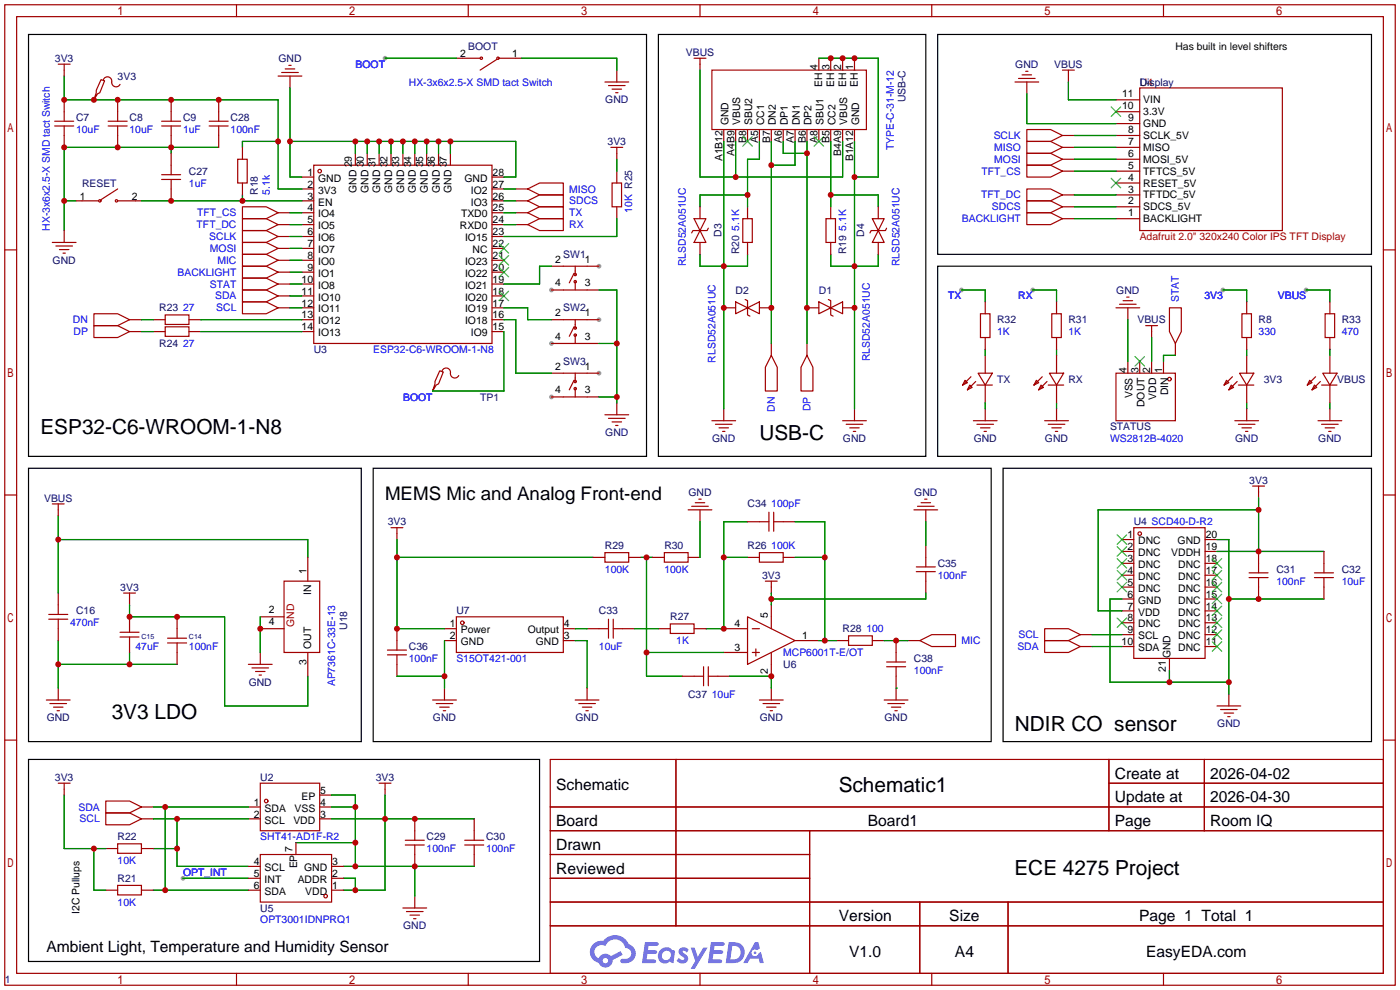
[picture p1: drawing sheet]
<svg xmlns="http://www.w3.org/2000/svg" width="299mm" height="212mm" viewBox="0 0 299 212" stroke-linecap="round" stroke-linejoin="round" font-family="sans-serif">
<g fill="#999">
<circle cx="117.9" cy="62" r=".51"/>
<circle cx="128" cy="56.9" r=".51"/>
<circle cx="117.9" cy="73.4" r=".51"/>
<circle cx="128" cy="68.3" r=".51"/>
<circle cx="117.9" cy="84.8" r=".51"/>
<circle cx="128" cy="79.8" r=".51"/>
<circle cx="82.3" cy="12.4" r=".51"/>
<circle cx="39.1" cy="187.7" r=".51"/>
<circle cx="205.5" cy="62" r=".51"/>
<circle cx="261.4" cy="62" r=".51"/>
<circle cx="220.7" cy="62" r=".51"/>
<circle cx="279.1" cy="62" r=".51"/>
</g>
<g fill="none" stroke="#a10000" stroke-width=".25">
<path d="M1 1h297.2v209.6h-297.2zM3.6 3.6h292.1v204.4h-292.1zM12.4 13.7h2.6M13.7 13.7v2.6M21.6 17l.8 .3-1.1 2.5-.5 .3-.7 1.2 .5-1.5v-.5zM22.1 17a.93 .93 0 0 1 1.1-.5 .93 .93 0 0 1 .7 1 .94 .94 0 0 0 .7 1 .94 .94 0 0 0 1.1-.5M50.5 1v2.6M59.4 16.3h5.1M60.2 15.5h3.6M61 14.7h2M61.7 14h.5M62 16.3v2.5"/>
<path d="M97.5 12.4h5.1M100.1 1v2.6M106.2 12.7l-3.6 2.3M106.7 12.4h4.8M129.3 17.5h5.1M130 18.3h3.6M130.8 19.1h2M131.6 19.8h.5M131.8 15v2.5M148.3 12.4h2.6M149.6 1v2.6M149.6 12.4v2.6"/>
<path d="M152.1 15h33.1v12.7h-33.1zM175 12.4v2.6M177.5 12.4v2.6M180.1 12.4v2.6M182.6 12.4v2.6M199.1 1v2.6M216.9 17.5h5.1M217.7 16.8h3.5M218.4 16h2.1M219.2 15.2h.5M219.5 17.5v2.6M227.1 15h2.5"/>
<path d="M228.3 15v2.5M243.6 18.8h30.5v30.5h-30.5zM248.7 1v2.6M11.7 25.9h4M11.7 26.9h4M13.7 21.3v4.6M13.7 26.9v4.6M20.1 21.1v.2M23.1 25.9h4.1M23.1 26.9h4.1M25.1 21.3v4.6M25.1 26.9v4.6"/>
<path d="M34.5 25.9h4.1M34.5 26.9h4.1M34.5 37.3h4.1M34.5 38.4h4.1M36.6 21.3v4.6M36.6 26.9v4.6M36.6 32.8v4.5M36.6 38.4v4.5M44.7 25.9h4.1M44.7 26.9h4.1M46.7 21.3v4.6M46.7 26.9v4.6"/>
<path d="M50.8 34h2v5.1h-2zM51.8 31.5v2.5M51.8 39.1v2.6M64.5 37.8h2.6M67.1 35.3h38.1v38.1h-38.1zM75.9 32.8v2.5M78.5 32.8v2.5M81 32.8v2.5M83.6 32.8v2.5M86.1 32.8v2.5M88.6 32.8v2.5M91.2 32.8v2.5"/>
<path d="M93.7 32.8v2.5M96.3 32.8v2.5M105.2 37.8h2.5M130.6 31.5h2.5M130.8 39.1h2v5.1h-2zM131.8 31.5v2.5M131.8 36.6v2.5M154.7 27.7v2.5M157.2 27.7v2.5M159.8 27.7v2.5M162.3 27.7v2.5M164.8 27.7v2.5"/>
<path d="M167.4 27.7v2.5M169.9 27.7v2.5M172.5 27.7v2.5M175 27.7v2.5M177.5 27.7v2.5M180.1 27.7v2.5M182.6 27.7v2.5M219.5 27.7h5l2.6 1.3-2.6 1.2h-5zM219.5 30.2h5l2.6 1.3-2.6 1.3h-5zM219.5 32.8h5l2.6 1.2-2.6 1.3h-5zM219.5 35.3h5l2.6 1.3-2.6 1.2h-5zM227.1 31.5h2.5"/>
<path d="M227.1 29h2.5M227.1 34h2.5M227.1 36.6h2.5M238.5 31.5h5.1M238.5 21.3h5.1M238.5 23.9h5.1M238.5 26.4h5.1M238.5 29h5.1M238.5 34h5.1M238.5 36.6h5.1M238.5 39.1h5.1M1 53.4h2.6"/>
<path d="M11.2 51.8h5.1M11.9 52.6h3.6M12.7 53.3h2M13.5 54.1h.5M13.7 49.3v2.5M16.3 42.9h4.8M25.1 42.9h5.1M25.1 40.4l-3.5 2.3M51.8 54.4h5.1l2.5 1.2-2.5 1.3h-5.1zM51.8 49.3h5.1l2.5 1.2-2.5 1.3h-5.1zM51.8 51.8h5.1l2.5 1.3-2.5 1.3h-5.1zM51.8 44.2h5.1l2.5 1.3-2.5 1.2h-5.1z"/>
<path d="M51.8 46.7h5.1l2.5 1.3-2.5 1.3h-5.1zM51.8 56.9h5.1l2.5 1.3-2.5 1.2h-5.1zM51.8 59.4h5.1l2.5 1.3-2.5 1.3h-5.1zM59.4 45.5h2.6M59.4 48h2.6M59.4 50.5h2.6M59.4 53.1h2.6M59.4 55.6h2.6M59.4 58.2h2.6M64.5 40.4h2.6M64.5 42.9h2.6M64.5 45.5h2.6"/>
<path d="M64.5 48h2.6M64.5 50.5h2.6M64.5 53.1h2.6M64.5 55.6h2.6M64.5 58.2h2.6M105.2 40.4h2.5M105.2 42.9h2.5M105.2 45.5h2.5M105.2 48h2.5M105.2 50.5h2.5M105.2 53.1h2.5M105.2 55.6h2.5"/>
<path d="M105.2 58.2h2.5M110.2 40.4h2.6M110.2 42.9h2.6M110.2 45.5h2.6M110.2 48h2.6M112.8 45.5l2.5-1.3h5.1v2.5h-5.1zM112.8 48l2.5-1.3h5.1v2.6h-5.1zM112.8 40.4l2.5-1.3h5.1v2.6h-5.1zM112.8 42.9l2.5-1.2h5.1v2.5h-5.1zM117.9 56.9h10.1M122.7 58.4l-1 2.1M122.9 56.9v1.8"/>
<path d="M131.8 44.2v2.5M148.3 46.7h2.6l-1.3 2.6zM149.6 49.3l1.3 2.5h-2.6zM149.6 44.2v2.5M149.6 51.8v2.6M151.4 48.8l-.3 .5h-3l-.3 .5M158.7 46.7h2.1v5.1h-2.1zM159.8 44.2v2.5M159.8 51.8v2.6M176.5 46.7h2.1v5.1h-2.1zM177.5 44.2v2.5M177.5 51.8v2.6"/>
<path d="M186.4 46.7h2.6l-1.3 2.6zM187.7 49.3l1.3 2.5h-2.6zM187.7 44.2v2.5M187.7 51.8v2.6M189.5 48.8l-.3 .5h-3l-.3 .5M219.5 40.4h5l2.6 1.3-2.6 1.2h-5zM219.5 42.9h5l2.6 1.3-2.6 1.3h-5zM219.5 45.5h5l2.6 1.2-2.6 1.3h-5zM227.1 41.7h2.5M227.1 44.2h2.5M227.1 46.7h2.5M238.5 41.7h5.1"/>
<path d="M238.5 44.2h5.1M238.5 46.7h5.1M295.7 53.4h2.5M20.1 67.1h5l2.6 1.2-2.6 1.3h-5zM20.1 69.6h5l2.6 1.3-2.6 1.2h-5zM27.7 68.3h2.5M27.7 70.9h2.5M32.8 68.3h2.5M32.8 70.9h2.5M35.3 67.3h5.1v2h-5.1zM35.3 69.8h5.1v2.1h-5.1zM40.4 68.3h2.5"/>
<path d="M40.4 70.9h2.5M51.8 64.5h5.1l2.5 1.3-2.5 1.3h-5.1zM51.8 62h5.1l2.5 1.2-2.5 1.3h-5.1zM59.4 60.7h2.6M59.4 63.2h2.6M59.4 65.8h2.6M64.5 60.7h2.6M64.5 63.2h2.6M64.5 65.8h2.6M64.5 68.3h2.6M64.5 70.9h2.6M94 79.2l.7 .3-1 2.5-.5 .3-.7 1.3 .5-1.6v-.5z"/>
<path d="M94.5 79.2a.93 .93 0 0 1 1.1-.5 .93 .93 0 0 1 .7 1.1 .94 .94 0 0 0 .6 1 .94 .94 0 0 0 1.1-.5M105.2 60.7h2.5M105.2 63.2h2.5M105.2 65.8h2.5M105.2 68.3h2.5M105.2 70.9h2.5M117.9 68.3h10.1M117.9 62h10.1M117.9 73.4h10.1M117.9 79.8h10.1M122.7 69.8l-1 2.1M122.9 60.2v1.8"/>
<path d="M122.9 68.3v1.8M122.9 71.6v1.8M122.9 79.8v1.7M154.7 65.8h2.5M157.2 64.5l2.6 1.3-2.6 1.3zM159.3 64l.5 .3v3l.5 .3M159.8 65.8l2.5-1.3v2.6zM162.3 65.8h2.5M164.8 75.9l1.3 2.6v5.1h-2.5v-5.1zM164.8 73.4v2.5M172.5 75.9l1.2 2.6v5.1h-2.5v-5.1zM172.5 65.8h2.5"/>
<path d="M172.5 73.4v2.5M175 64.5l2.5 1.3-2.5 1.3zM177 64l.5 .3v3l.6 .3M177.5 65.8l2.6-1.3v2.6zM180.1 65.8h2.5M209 79.8h3.1l-1.5 2.5zM209.5 67.1h2.1v5h-2.1zM210.6 64.5v2.6M210.6 72.1v2.6M210.6 75.9v3.9M224.3 79.8h3l-1.5 2.5zM224.8 67.1h2v5h-2z"/>
<path d="M225.8 64.5v2.6M225.8 72.1v2.6M225.8 75.9v3.9M238.5 79.8h12.7v10.1h-12.7zM238.5 65.8h5.1M239.3 65h3.5M240 64.3h2.1M240.8 63.5h.5M241 65.8v2.5M241 77.2v2.6M243.6 77.2v2.6M244.9 69.6h2.5"/>
<path d="M246.1 69.6v2.5M246.1 77.2v2.6M248.7 77.2v2.6M249.9 65.8h2.6v5.1l-1.3 2.5-1.3-2.5zM251.2 73.4v2.5M264.9 79.8h3.1l-1.6 2.5zM265.4 67.1h2.1v5h-2.1zM266.4 64.5v2.6M266.4 72.1v2.6M266.4 75.9v3.9M282.7 79.8h3.1l-1.6 2.5zM283.2 67.1h2v5h-2z"/>
<path d="M284.2 64.5v2.6M284.2 72.1v2.6M284.2 75.9v3.9M92.5 83.3v.3M117.9 84.8h10.1M122.7 81.3l-1 2M122.9 83.1v1.7M129.3 88.6h5.1M130 89.4h3.6M130.8 90.2h2M131.6 90.9h.5M131.8 86.1v2.5"/>
<path d="M152.1 89.9h5.1M152.9 90.7h3.6M153.7 91.4h2M154.4 92.2h.5M154.7 87.4v2.5M180.1 89.9h5.1M180.8 90.7h3.6M181.6 91.4h2M182.4 92.2h.5M182.6 87.4v2.5M206.2 81.3l.6 .5-1.1 .5zM207.3 82.3l.5 .5-1 .5z"/>
<path d="M207.5 80.5l-1.8 1.8M208 89.9h5.1M208.5 81.5l-1.7 1.8M208.8 90.7h3.5M208.8 82.3h3.3M209.5 91.4h2.1M210.3 92.2h.5M210.6 82.3v3.8M210.6 87.4v2.5M221.5 81.3l.5 .5-1 .5zM222.5 82.3l.5 .5-1 .5zM222.8 80.5l-1.8 1.8"/>
<path d="M223.3 89.9h5M223.8 81.5l-1.8 1.8M224 90.7h3.6M224 82.3h3.3M224.8 91.4h2M225.6 92.2h.5M225.8 82.3v3.8M225.8 87.4v2.5M262.1 81.3l.5 .5-1 .5zM263.1 82.3l.6 .5-1.1 .5zM263.4 80.5l-1.8 1.8M263.9 89.9h5.1"/>
<path d="M264.4 81.5l-1.8 1.8M264.7 90.7h3.5M264.7 82.3h3.3M265.4 91.4h2.1M266.2 92.2h.5M266.4 82.3v3.8M266.4 87.4v2.5M279.9 81.3l.5 .5-1 .5zM280.9 82.3l.5 .5-1 .5zM281.2 80.5l-1.8 1.8M281.7 89.9h5.1M282.2 81.5l-1.8 1.8"/>
<path d="M282.4 90.7h3.6M282.4 82.3h3.4M283.2 91.4h2M284 92.2h.5M284.2 82.3v3.8M284.2 87.4v2.5M1 105.8h2.6M11.2 107.7h2.5M12.4 107.7v2.5M65.8 119.1v5.1M83.6 112.8h2.5M84.8 112.8v2.5"/>
<path d="M126.7 119.1h2.6M129.3 118.1h5.1v2h-5.1zM134.4 119.1h2.5M139.4 119.1h2.6M142 118.1h5.1v2h-5.1zM147.1 119.1h2.5M147.1 109h5M147.8 108.2h3.6M148.6 107.4h2M149.4 106.7h.5M149.6 109v2.5M159.8 119.1h2.5"/>
<path d="M159.8 111.5h4.5M162.3 118.1h5.1v2h-5.1zM164.3 109.5v4M165.4 111.5h4.5M165.4 109.5v4M167.4 119.1h2.5M195.3 109h5.1M196.1 108.2h3.5M196.8 107.4h2.1M197.6 106.7h.5M197.9 109v2.5M197.9 116.6v4.6"/>
<path d="M239.8 115.3h2.5M239.8 117.9h2.5M242.3 112.8h15.3v27.9h-15.3zM257.6 115.3h2.5M257.6 117.9h2.5M267.7 103.9h2.6M269 103.9v2.5M269 117.9v4.5M283 117.9v4.5M295.7 105.8h2.5M10.4 132.3h4.1M10.4 131.3h4.1"/>
<path d="M12.4 126.7v4.6M12.4 132.3v4.6M25.7 136.1h4M25.7 135.1h4M26.4 126.7h2.6M27.7 126.7v2.6M27.7 131.8v3.3M27.7 136.1v3.3M35.8 137.4h4.1M35.8 136.4h4.1M37.8 131.8v4.6M37.8 137.4v4.6"/>
<path d="M55.6 134.4h5.1M55.6 131.8h5.1M55.6 139.4v2.6M60.7 124.2h7.6v15.2h-7.6zM65.8 139.4v5.1M82.8 138.9h4.1M82.8 140h4.1M84.8 134.4v4.5M84.8 140v4.5M95 134.4h2.5M95 136.9h2.5M97.5 131.8h22.9v7.6h-22.9z"/>
<path d="M120.4 134.4h2.5M120.4 136.9h2.5M125.5 134.4h4.5M130 132.3v4.1M131.1 134.4h4.5M131.1 132.3v4.1M140.7 134.4h2.6M143.3 133.4h5v2h-5zM148.3 134.4h2.6M154.7 134.4h5.1M154.7 139.4h5.1M159.8 131.8l10.1 5.1-10.1 5.1z"/>
<path d="M160.8 134.4h1.5M160.8 139.4h1.5M161.5 138.7v1.5M163.6 124.2h2.5M164.8 124.2v2.5M164.8 129.3v5.1M164.8 139.4v5.1M169.9 136.9h5.1M178.8 136.9h2.6M181.4 135.9h5v2h-5zM186.4 136.9h2.6M191.5 136.9v4.6"/>
<path d="M194.1 136.9h2.5M195.8 121.2h4.1M195.8 122.2h4.1M196.6 136.9l2.5-1.3h5.1v2.6h-5.1zM197.9 122.2v4.5M223.3 134.4h5l2.6 1.2-2.6 1.3h-5zM223.3 136.9h5l2.6 1.3-2.6 1.2h-5zM230.9 135.6h2.5M230.9 138.2h2.5M239.8 120.4h2.5M239.8 122.9h2.5M239.8 125.5h2.5"/>
<path d="M239.8 128h2.5M239.8 130.6h2.5M239.8 133.1h2.5M239.8 135.6h2.5M239.8 138.2h2.5M257.6 120.4h2.5M257.6 122.9h2.5M257.6 125.5h2.5M257.6 128h2.5M257.6 130.6h2.5M257.6 133.1h2.5M257.6 135.6h2.5"/>
<path d="M257.6 138.2h2.5M267 122.4h4M267 123.4h4M269 123.4v4.6M280.9 122.4h4.1M280.9 123.4h4.1M283 123.4v4.6M1 158.2h2.6M9.9 149.6h5.1M10.7 150.4h3.5M11.4 151.1h2.1M12.2 151.9h.5"/>
<path d="M12.4 147.1v2.5M53.1 142h5.1M53.8 142.7h3.6M54.6 143.5h2M55.4 144.3h.5M92.5 149.6h5M93.2 150.4h3.6M94 151.1h2M94.7 151.9h.5M95 147.1v2.5M122.9 149.6h5.1M123.7 150.4h3.6"/>
<path d="M124.5 151.1h2M125.2 151.9h.5M125.5 147.1v2.5M145.8 144.5h4.6M150.4 142.5v4.1M151.4 144.5h4.6M151.4 142.5v4.1M162.3 149.6h5.1M163.1 150.4h3.5M163.8 151.1h2.1M164.6 151.9h.5M164.8 147.1v2.5"/>
<path d="M189 149.6h5.1M189.5 141.5h4M189.5 142.5h4M189.7 150.4h3.6M190.5 151.1h2M191.3 151.9h.5M191.5 142.5v7.1M249.9 140.7v2.6M260.1 150.9h5.1M260.9 151.6h3.5M261.6 152.4h2.1M262.4 153.2h.5"/>
<path d="M262.6 148.3v2.6M295.7 158.2h2.5M12.4 167.4h2.6M13.7 167.4v2.5M22.6 173.7h5.1l2.5 1.3-2.5 1.3h-5.1zM22.6 171.2h5.1l2.5 1.3-2.5 1.2h-5.1zM30.2 172.5h2.6M30.2 175h2.6M53.1 172.5h2.5M53.1 175h2.5M55.6 167.4h12.7v10.1h-12.7zM68.3 169.9h2.6"/>
<path d="M68.3 172.5h2.6M68.3 175h2.6M81 167.4h2.6M82.3 167.4v2.5M86.6 179.6h4.1M88.6 175v4.6M99.3 179.6h4.1M101.3 175v4.6M117.6 172.5h178.1M117.6 162.3h178.1v45.7h-178.1zM117.6 177.5h178.1M144.5 162.3v35.6"/>
<path d="M173 177.5v30.5M237 167.4h58.7M237 162.3v15.2M257.4 162.3v15.2M22.6 190.2h2.5M22.6 181.4h2.5M25.1 189.2h5.1v2.1h-5.1zM25.1 180.3h5.1v2.1h-5.1zM30.2 190.2h2.6M30.2 181.4h2.6M53.1 190.2h2.5M53.1 187.7h2.5"/>
<path d="M53.1 185.2h2.5M55.6 182.6h15.3v10.2h-15.3zM63.2 180.1v2.5M70.9 190.2h2.5M70.9 187.7h2.5M70.9 185.2h2.5M86.1 194.1h5.1M86.6 180.6h4.1M86.9 194.8h3.5M87.6 195.6h2.1M88.4 196.3h.5M88.6 180.6v4.6"/>
<path d="M88.6 191.5v2.6M99.3 180.6h4.1M101.3 180.6v4.6M117.6 187.7h55.4M117.6 182.6h55.4M117.6 192.8h178.1M117.6 197.9h178.1M196.6 192.8v15.2M215.4 192.8v15.2M50.5 208v2.6M100.1 208v2.6M149.6 208v2.6"/>
<path d="M199.1 208v2.6M248.7 208v2.6"/>
<circle cx="102.9" cy="12.4" r=".25"/>
<circle cx="106.4" cy="12.4" r=".25"/>
<circle cx="68.3" cy="36.6" r=".38"/>
<circle cx="21.3" cy="42.9" r=".25"/>
<circle cx="24.9" cy="42.9" r=".25"/>
<circle cx="122.9" cy="58.7" r=".25"/>
<circle cx="122.9" cy="60.2" r=".25"/>
<circle cx="122.9" cy="71.6" r=".25"/>
<circle cx="122.9" cy="70.1" r=".25"/>
<circle cx="122.9" cy="83.1" r=".25"/>
<circle cx="122.9" cy="81.5" r=".25"/>
<circle cx="249.9" cy="81" r=".38"/>
<circle cx="243.6" cy="114" r=".38"/>
<circle cx="98.8" cy="133.1" r=".38"/>
<circle cx="56.9" cy="171.2" r=".38"/>
<circle cx="69.6" cy="191.5" r=".38"/>
</g>
<g fill="none" stroke="#3c3" stroke-width=".25">
<path d="M158.7 29.2l2.1 2M160.8 29.2l-2.1 2M174 29.2l2 2M176 29.2l-2 2M237.5 22.9l2 2M237.5 38.1l2 2M239.5 22.9l-2 2M239.5 38.1l-2 2M106.7 57.2l2 2M106.7 54.6l2 2M106.7 52.1l2 2M108.7 57.2l-2 2"/>
<path d="M108.7 54.6l-2 2M108.7 52.1l-2 2M106.7 62.2l2 2.1M108.7 62.2l-2 2.1M242.6 76.2l2 2M244.6 76.2l-2 2M238.8 114.3l2 2M238.8 116.8l2 2.1M238.8 119.4l2 2M240.8 114.3l-2 2M240.8 116.8l-2 2.1M240.8 119.4l-2 2"/>
<path d="M259.1 119.4l2 2M261.1 119.4l-2 2M238.8 121.9l2 2.1M238.8 124.5l2 2M238.8 132.1l2 2M240.8 121.9l-2 2.1M240.8 124.5l-2 2M240.8 132.1l-2 2M259.1 137.2l2 2M259.1 134.6l2 2.1M259.1 132.1l2 2M259.1 129.5l2 2.1"/>
<path d="M259.1 127l2 2M259.1 124.5l2 2M259.1 121.9l2 2.1M261.1 137.2l-2 2M261.1 134.6l-2 2.1M261.1 132.1l-2 2M261.1 129.5l-2 2.1M261.1 127l-2 2M261.1 124.5l-2 2M261.1 121.9l-2 2.1"/>
</g>
<path d="M6.1 7.4h132.1v90.1h-132.1zM140.7 7.4h57.2v90.1h-57.2zM200.4 7.4h92.7v47h-92.7zM200.4 56.9h92.7v40.6h-92.7zM6.1 100.1h71.1v58.4h-71.1zM79.8 100.1h132v58.4h-132zM214.4 100.1h78.7v58.4h-78.7zM6.1 162.3h109.2v43.2h-109.2z" fill="none" stroke="#000" stroke-width=".25"/>
<g fill="none" stroke="#008700" stroke-width=".25">
<path d="M13.7 16.3v5h45.7v19.1h5.1M62 18.8v19h2.5M82.3 12.4h15.2M111.5 12.4h20.3v2.6M149.6 15v22.8h30.5v-7.6M175 12.4h12.7v25.4h-5.1M228.3 17.5v3.8h10.2M36.6 31.5v1.3M46.7 31.5h-33v17.8M59.4 30.2h-7.6v1.3M62 30.2h48.2v7.6h-2.5M75.9 30.2v2.6"/>
<path d="M78.5 30.2v2.6M81 30.2v2.6M83.6 30.2v2.6M86.1 30.2v2.6M88.6 30.2v2.6M91.2 30.2v2.6M93.7 30.2v2.6M96.3 30.2v2.6M131.8 34v2.6M154.7 30.2v57.2M157.2 30.2v7.6M162.3 30.2v3.8h-2.5v10.2"/>
<path d="M164.8 30.2v43.2M167.4 30.2v2.6h5.1M169.9 30.2v5.1h-5.1M172.5 30.2v43.2M177.5 30.2v14M182.6 30.2v57.2M219.5 20.1v6.3h19M229.6 31.5h8.9M229.6 34h8.9M229.6 29h8.9M229.6 36.6h8.9M13.7 42.9h2.6"/>
<path d="M30.2 42.9h34.3M51.8 41.7v1.2M62 45.5h2.5M62 48h2.5M62 50.5h2.5M62 55.6h2.5M62 53.1h2.5M62 58.2h2.5M107.7 40.4h2.5M107.7 42.9h2.5M107.7 45.5h2.5M107.7 48h2.5"/>
<path d="M117.9 56.9h-2.6v3.8h-7.6M131.8 46.7v3.8h-24.1M149.6 54.4v2.5h10.2v-2.5M159.8 41.7h-10.2v2.5M177.5 54.4v2.5h10.2v-2.5M177.5 41.7h10.2v2.5M229.6 41.7h8.9M229.6 44.2h8.9M229.6 46.7h8.9M30.2 68.3h2.6M30.2 70.9h2.6M42.9 68.3h21.6"/>
<path d="M42.9 70.9h21.6M62 65.8h2.5M62 63.2h2.5M62 60.7h2.5M107.7 68.3h2.5v11.5h7.7M107.7 65.8h5.1v2.5h5.1M107.7 70.9v12.7h-15.2M128 62h3.8v24.1M128 73.4h3.8M205.5 62h5.1v2.5M210.6 74.7v1.2M220.7 62h5.1v2.5"/>
<path d="M225.8 74.7v1.2M241 68.3v8.9M246.1 72.1v5.1M251.2 75.9h-2.5v1.3M261.4 62h5v2.5M266.4 74.7v1.2M279.1 62h5.1v2.5M284.2 74.7v1.2M128 84.8h3.8M210.6 86.1v1.3M225.8 86.1v1.3M266.4 86.1v1.3"/>
<path d="M284.2 86.1v1.3M12.4 115.3h53.4v3.8M12.4 110.2v16.5M84.8 115.3v19.1h10.2M84.8 119.1h41.9M136.9 119.1h2.5M138.2 119.1v25.4h7.6M149.6 111.5v7.6M154.7 119.1h5.1M159.8 111.5h-5.1v22.9h-3.8M169.9 119.1h6.4M169.9 111.5h6.4v25.4"/>
<path d="M197.9 111.5v5.1M260.1 115.3h2.5v33M260.1 117.9h22.9M269 106.4v11.5M269 109h-34.3v21.6h5.1M12.4 136.9v10.2M27.7 129.3v2.5h20.3v19.1h17.8v-6.4M27.7 139.4v2.6M55.6 131.8v7.6M95 136.9v10.2M122.9 134.4h2.6M122.9 136.9h2.6v10.2"/>
<path d="M135.6 134.4h5.1M138.2 139.4h16.5M164.8 126.7v2.6M175 136.9h3.8M189 136.9h5.1M197.9 126.7v1.3h-33.1M233.4 135.6h6.4M233.4 138.2h6.4M239.8 128h-2.6v17.8h25.4M262.6 128h20.4M12.4 142h25.4M84.8 144.5h10.2"/>
<path d="M156 144.5h8.8v2.6M191.5 147.1h.1M249.9 143.3v2.5M13.7 169.9v11.5h8.9M32.8 175h20.3M32.8 172.5h20.3M35.3 172.5v17.7M37.8 175v10.2h15.3M70.9 169.9h5v15.3M70.9 175h30.4M70.9 172.5h5M82.3 169.9v20.3h-8.9"/>
<path d="M20.1 181.4v8.8h2.5M32.8 181.4h5M32.8 190.2h20.3M39.1 187.7h14M63.2 180.1h12.7M73.4 187.7h2.5v2.5M73.4 185.2h27.9M88.6 185.2v6.3"/>
</g>
<g fill="#5487ff">
<path d="M145.3 202.7a1.3 1.3 0 0 1 1.9 .3l-.4 .6a.54 .54 0 0 0-.9-.2l.1 .2a1.34 1.34 0 0 1 .9 1.8 1.47 1.47 0 0 1-2.3-.1l.5-.6 .8 .5a.31 .31 0 0 0 .4-.3 .31 .31 0 0 0-.3-.4 1.12 1.12 0 0 1-.7-1.8z"/>
<path d="M147.6 202.5h.9l.6 2 1.2-2h.9l-2.7 4.6h-.9l1-1.7z"/>
<path d="M137.8 201.4h1.7a1.31 1.31 0 0 1 1.2 .2 .4 .4 0 0 1-.3 .5l-1.8 .1-.1 .9h1.6a.4 .4 0 0 1 .4 .4 .4 .4 0 0 1-.5 .4h-1.6l-.2 1.2h1.4a.46 .46 0 0 1 .5 0 .46 .46 0 0 1 .1 .5l-.4 .2h-2.6z"/>
<path d="M151.9 201.4h1.7a1.32 1.32 0 0 1 1.2 .2 .39 .39 0 0 1-.3 .5l-1.8 .1-.1 .9h1.6a.4 .4 0 0 1 .4 .4 .4 .4 0 0 1-.4 .4h-1.7l-.2 1.2h1.4a.46 .46 0 0 1 .5 0 .46 .46 0 0 1 .1 .5l-.4 .2h-2.6z"/>
<path d="M161.3 201.4h.8l.3 1.3-.6 .4a.75 .75 0 0 0-1.1 .3 .75 .75 0 0 0 .5 1 .75 .75 0 0 0 .9-.7l.5-.2 .6 2.3h-.8l-.3-.9h-1.8l-.5 .9h-1z"/>
<path d="M155.7 201.4l-.6 4.4h1.5a2.27 2.27 0 0 0 2.6-2.2 2.27 2.27 0 0 0-2.7-2.2zM156.5 202.1a1.5 1.5 0 0 1 1.8 1.6 1.5 1.5 0 0 1-1.9 1.4h-.3z"/>
<path d="M141.2 203a1.6 1.6 0 0 0-.3 2.3 1.6 1.6 0 0 0 2.3 .2l.7 .3 .3-2.4-.1-.3-.5-.1a1.58 1.58 0 0 0-2.4 0zM141.8 203.5a.98 .98 0 0 1 1.6 .4 .98 .98 0 0 1-1.1 1.3 .94 .94 0 0 1-.9-.7 .94 .94 0 0 1 .4-1z"/>
<path d="M126.8 201.8a2.37 2.37 0 0 0 1.1 4 1.54 1.54 0 0 0 1.8 1 1.54 1.54 0 0 0 1.2-1.6l2.2-1.1-.5-.8-2 1a1.57 1.57 0 0 0-2.7 .5 1.5 1.5 0 0 1-.7-2.1 1.5 1.5 0 0 1 2.2-.5 2.23 2.23 0 0 1 2.3-1.4 2.23 2.23 0 0 1 2 1.8 1.16 1.16 0 0 1 1.2 1.1 1.16 1.16 0 0 1-1.1 1.2h-.7a.47 .47 0 0 0-.5 .4 .47 .47 0 0 0 .4 .5 2.17 2.17 0 0 0 2.5-.9 2.17 2.17 0 0 0-.3-2.7l-.8-.4a3.2 3.2 0 0 0-5.5-.7l-1.1 .1zM128.8 205.3a.6 .6 0 0 1 1.2 0 .6 .6 0 0 1-1.2 0z"/>
<circle cx="161.4" cy="203.6" r=".28"/>
</g>
<g fill="#c00">
<circle cx="154.7" cy="56.9" r=".63"/>
<circle cx="154.7" cy="65.8" r=".63"/>
<circle cx="182.6" cy="56.9" r=".63"/>
<circle cx="182.6" cy="37.8" r=".63"/>
<circle cx="182.6" cy="12.4" r=".63"/>
<circle cx="180.1" cy="12.4" r=".63"/>
<circle cx="177.5" cy="12.4" r=".63"/>
<circle cx="182.6" cy="65.8" r=".63"/>
<circle cx="157.2" cy="37.8" r=".63"/>
<circle cx="172.5" cy="32.8" r=".63"/>
<circle cx="172.5" cy="65.8" r=".63"/>
<circle cx="164.8" cy="35.3" r=".63"/>
<circle cx="164.8" cy="65.8" r=".63"/>
<circle cx="27.7" cy="131.8" r=".63"/>
<circle cx="37.8" cy="131.8" r=".63"/>
<circle cx="12.4" cy="142" r=".63"/>
<circle cx="27.7" cy="142" r=".63"/>
<circle cx="12.4" cy="115.3" r=".63"/>
<circle cx="55.6" cy="134.4" r=".63"/>
<circle cx="13.7" cy="21.3" r=".63"/>
<circle cx="20.1" cy="21.3" r=".63"/>
<circle cx="25.1" cy="21.3" r=".63"/>
<circle cx="36.6" cy="21.3" r=".63"/>
<circle cx="46.7" cy="21.3" r=".63"/>
<circle cx="59.4" cy="30.2" r=".63"/>
<circle cx="36.6" cy="31.5" r=".63"/>
<circle cx="25.1" cy="31.5" r=".63"/>
<circle cx="13.7" cy="31.5" r=".63"/>
<circle cx="13.7" cy="42.9" r=".63"/>
<circle cx="62" cy="30.2" r=".63"/>
<circle cx="75.9" cy="30.2" r=".63"/>
<circle cx="78.5" cy="30.2" r=".63"/>
<circle cx="81" cy="30.2" r=".63"/>
<circle cx="83.6" cy="30.2" r=".63"/>
<circle cx="86.1" cy="30.2" r=".63"/>
<circle cx="88.6" cy="30.2" r=".63"/>
<circle cx="91.2" cy="30.2" r=".63"/>
<circle cx="93.7" cy="30.2" r=".63"/>
<circle cx="96.3" cy="30.2" r=".63"/>
<circle cx="51.8" cy="42.9" r=".63"/>
<circle cx="36.6" cy="42.9" r=".63"/>
<circle cx="177.5" cy="41.7" r=".63"/>
<circle cx="159.8" cy="41.7" r=".63"/>
<circle cx="37.8" cy="175" r=".63"/>
<circle cx="37.8" cy="181.4" r=".63"/>
<circle cx="35.3" cy="172.5" r=".63"/>
<circle cx="35.3" cy="190.2" r=".63"/>
<circle cx="20.1" cy="181.4" r=".63"/>
<circle cx="82.3" cy="175" r=".63"/>
<circle cx="88.6" cy="175" r=".63"/>
<circle cx="75.9" cy="190.2" r=".63"/>
<circle cx="88.6" cy="185.2" r=".63"/>
<circle cx="75.9" cy="185.2" r=".63"/>
<circle cx="75.9" cy="180.1" r=".63"/>
<circle cx="75.9" cy="172.5" r=".63"/>
<circle cx="262.6" cy="128" r=".63"/>
<circle cx="262.6" cy="145.8" r=".63"/>
<circle cx="249.9" cy="145.8" r=".63"/>
<circle cx="269" cy="128" r=".63"/>
<circle cx="269" cy="117.9" r=".63"/>
<circle cx="269" cy="109" r=".63"/>
<circle cx="84.8" cy="134.4" r=".63"/>
<circle cx="84.8" cy="119.1" r=".63"/>
<circle cx="154.7" cy="119.1" r=".63"/>
<circle cx="154.7" cy="134.4" r=".63"/>
<circle cx="164.8" cy="128" r=".63"/>
<circle cx="95" cy="144.5" r=".63"/>
<circle cx="138.2" cy="139.4" r=".63"/>
<circle cx="138.2" cy="119.1" r=".63"/>
<circle cx="164.8" cy="144.5" r=".63"/>
<circle cx="176.3" cy="119.1" r=".63"/>
<circle cx="176.3" cy="136.9" r=".63"/>
<circle cx="191.5" cy="136.9" r=".63"/>
<circle cx="131.8" cy="84.8" r=".63"/>
<circle cx="131.8" cy="73.4" r=".63"/>
</g>
<g font-size="4.4">
<text x="8.6" y="92.7">ESP32-C6-WROOM-1-N8</text>
<text x="162.3" y="94">USB-C</text>
<text x="23.9" y="153.7">3V3 LDO</text>
<text x="216.9" y="156.2">NDIR CO sensor</text>
<text x="179.2" y="169.2">Schematic1</text>
<text x="216.8" y="187">ECE 4275 Project</text>
</g>
<text font-size="4" x="82.3" y="106.8">MEMS Mic and Analog Front-end</text>
<g font-size="3.3">
<text x="238.3" y="166.4">Create at</text>
<text x="258.7" y="166.4">2026-04-02</text>
<text x="118.9" y="168.9">Schematic</text>
<text x="238.3" y="171.5">Update at</text>
<text x="258.7" y="171.5">2026-04-30</text>
<text x="118.9" y="176.5">Board</text>
<text x="185.5" y="176.5">Board1</text>
<text x="238.3" y="176.5">Page</text>
<text x="258.7" y="176.5">Room IQ</text>
<text x="118.9" y="181.6">Drawn</text>
<text x="118.9" y="186.7">Reviewed</text>
<text x="179.3" y="196.9">Version</text>
<text x="202.9" y="196.9">Size</text>
<text x="243.4" y="196.9">Page 1 Total 1</text>
<text x="9.9" y="203.5">Ambient Light, Temperature and Humidity Sensor</text>
<text x="181.5" y="204.5">V1.0</text>
<text x="204.1" y="204.5">A4</text>
<text x="244.9" y="204.5">EasyEDA.com</text>
</g>
<g font-size="2.2" fill="#000080">
<text x="100.1" y="10.7">BOOT</text>
<text x="146.6" y="11.9">VBUS</text>
<text x="11.7" y="13.2">3V3</text>
<text x="25.1" y="17">3V3</text>
<text x="59.5" y="13.2">GND</text>
<text x="217" y="14.5">GND</text>
<text x="225.3" y="14.5">VBUS</text>
<text x="129.4" y="22.1">GND</text>
<text x="193.5" y="21.9" transform="rotate(-90 193.5 21.9)">USB-C</text>
<text x="243.6" y="18.3">Display</text>
<text x="16.3" y="25.9">C7</text>
<text x="27.7" y="25.9">C8</text>
<text x="39.1" y="25.9">C9</text>
<text x="49.3" y="25.9">C28</text>
<text x="129.9" y="31">3V3</text>
<text x="17.5" y="39.9">RESET</text>
<text x="40.4" y="37.3">C27</text>
<text x="55.1" y="41.7" transform="rotate(-90 55.1 41.7)">R18</text>
<text x="154.2" y="50.5" transform="rotate(-90 154.2 50.5)">D3</text>
<text x="184.7" y="50.5" transform="rotate(-90 184.7 50.5)">D4</text>
<text x="11.2" y="56.4">GND</text>
<text x="120.4" y="55.1">SW1</text>
<text x="158" y="54.4" transform="rotate(-90 158 54.4)">R20</text>
<text x="180.8" y="54.4" transform="rotate(-90 180.8 54.4)">R19</text>
<text x="157.2" y="62.7">D2</text>
<text x="175" y="62.7">D1</text>
<text x="238.6" y="62.7">GND</text>
<text x="34" y="66.5">R23</text>
<text x="120.4" y="66.5">SW2</text>
<text x="213.1" y="69.1">R32</text>
<text x="228.3" y="69.1">R31</text>
<text x="243.1" y="69.1">VBUS</text>
<text x="269" y="69.1">R8</text>
<text x="286.8" y="69.1">R33</text>
<text x="34" y="74.2">R24</text>
<text x="67.1" y="75.4">U3</text>
<text x="120.4" y="78">SW3</text>
<text x="213.1" y="81.8">TX</text>
<text x="228.3" y="81.8">RX</text>
<text x="270.1" y="81.8">3V3</text>
<text x="285.8" y="81.8">VBUS</text>
<text x="102.6" y="85.6">TP1</text>
<text x="129.4" y="93.2">GND</text>
<text x="152.2" y="94.5">GND</text>
<text x="180.2" y="94.5">GND</text>
<text x="208.1" y="94.5">GND</text>
<text x="223.3" y="94.5">GND</text>
<text x="237.2" y="91.9">STATUS</text>
<text x="264" y="94.5">GND</text>
<text x="281.8" y="94.5">GND</text>
<text x="9.4" y="107.2">VBUS</text>
<text x="147.1" y="105.9">GND</text>
<text x="195.4" y="105.9">GND</text>
<text x="267" y="103.4">3V3</text>
<text x="82.9" y="112.3">3V3</text>
<text x="159.8" y="108.5">C34</text>
<text x="242.3" y="112.3">U4 SCD40-D-R2</text>
<text x="129.3" y="117.3">R29</text>
<text x="142" y="117.3">R30</text>
<text x="159.8" y="117.3">R26</text>
<text x="162.9" y="123.7">3V3</text>
<text x="200.4" y="121.2">C35</text>
<text x="272.8" y="122.4">C31</text>
<text x="286.8" y="122.4">C32</text>
<text x="16.3" y="131.3">C16</text>
<text x="25.7" y="126.2">3V3</text>
<text x="97.5" y="131.3">U7</text>
<text x="128" y="131.3">C33</text>
<text x="74.2" y="134.6" transform="rotate(-90 74.2 134.6)">U18</text>
<text x="143.3" y="132.6">R27</text>
<text x="180.1" y="135.1">R28</text>
<text x="87.4" y="138.9">C36</text>
<text x="167.4" y="142.7">U6</text>
<text x="195.3" y="141.5">C38</text>
<text x="53.2" y="146.6">GND</text>
<text x="147.1" y="149.1">C37</text>
<text x="10" y="154.2">GND</text>
<text x="92.5" y="154.2">GND</text>
<text x="123" y="154.2">GND</text>
<text x="162.4" y="154.2">GND</text>
<text x="189" y="154.2">GND</text>
<text x="260.2" y="155.4">GND</text>
<text x="11.7" y="166.9">3V3</text>
<text x="55.6" y="166.9">U2</text>
<text x="80.3" y="166.9">3V3</text>
<text x="25.1" y="179.6">R22</text>
<text x="91.2" y="179.6">C29</text>
<text x="103.9" y="179.6">C30</text>
<text x="25.1" y="188.5">R21</text>
<text x="55.6" y="194.8">U5</text>
<text x="86.2" y="198.6">GND</text>
<text x="1" y="210.1">1</text>
</g>
<g font-size="2.2">
<text x="251.2" y="10.7">Has built in level shifters</text>
<text x="98.3" y="12.2">2</text>
<text x="109.5" y="12.2">1</text>
<text x="174.7" y="15" transform="rotate(-90 174.7 15)">4</text>
<text x="177.3" y="15" transform="rotate(-90 177.3 15)">3</text>
<text x="179.8" y="15" transform="rotate(-90 179.8 15)">2</text>
<text x="182.4" y="15" transform="rotate(-90 182.4 15)">1</text>
<text x="175.7" y="18.6" transform="rotate(-90 175.7 18.6)">EH</text>
<text x="178.3" y="18.6" transform="rotate(-90 178.3 18.6)">EH</text>
<text x="180.8" y="18.6" transform="rotate(-90 180.8 18.6)">EH</text>
<text x="183.4" y="18.6" transform="rotate(-90 183.4 18.6)">EH</text>
<text x="239.8" y="20.8">11</text>
<text x="239.8" y="23.4">10</text>
<text x="244.3" y="22.1">VIN</text>
<text x="155.7" y="26.7" transform="rotate(-90 155.7 26.7)">GND</text>
<text x="158.2" y="26.7" transform="rotate(-90 158.2 26.7)">VBUS</text>
<text x="160.8" y="26.7" transform="rotate(-90 160.8 26.7)">SBU2</text>
<text x="163.3" y="26.7" transform="rotate(-90 163.3 26.7)">CC1</text>
<text x="165.8" y="26.7" transform="rotate(-90 165.8 26.7)">DN2</text>
<text x="168.4" y="26.7" transform="rotate(-90 168.4 26.7)">DP1</text>
<text x="170.9" y="26.7" transform="rotate(-90 170.9 26.7)">DN1</text>
<text x="173.5" y="26.7" transform="rotate(-90 173.5 26.7)">DP2</text>
<text x="176" y="26.7" transform="rotate(-90 176 26.7)">SBU1</text>
<text x="178.5" y="26.7" transform="rotate(-90 178.5 26.7)">CC2</text>
<text x="181.1" y="26.7" transform="rotate(-90 181.1 26.7)">VBUS</text>
<text x="183.6" y="26.7" transform="rotate(-90 183.6 26.7)">GND</text>
<text x="241.1" y="25.9">9</text>
<text x="241.1" y="28.4">8</text>
<text x="244.3" y="24.6">3.3V</text>
<text x="244.3" y="27.2">GND</text>
<text x="244.3" y="29.7">SCLK_5V</text>
<text x="75.2" y="35.8" transform="rotate(-90 75.2 35.8)">29</text>
<text x="77.7" y="35.8" transform="rotate(-90 77.7 35.8)">30</text>
<text x="80.3" y="35.8" transform="rotate(-90 80.3 35.8)">31</text>
<text x="82.8" y="35.8" transform="rotate(-90 82.8 35.8)">32</text>
<text x="85.3" y="35.8" transform="rotate(-90 85.3 35.8)">33</text>
<text x="87.9" y="35.8" transform="rotate(-90 87.9 35.8)">34</text>
<text x="90.4" y="35.8" transform="rotate(-90 90.4 35.8)">35</text>
<text x="93" y="35.8" transform="rotate(-90 93 35.8)">36</text>
<text x="95.5" y="35.8" transform="rotate(-90 95.5 35.8)">37</text>
<text x="154.4" y="34.5" transform="rotate(-90 154.4 34.5)">A1B12</text>
<text x="157" y="33.2" transform="rotate(-90 157 33.2)">A4B9</text>
<text x="159.5" y="30.5" transform="rotate(-90 159.5 30.5)">B8</text>
<text x="162" y="30.5" transform="rotate(-90 162 30.5)">A5</text>
<text x="164.6" y="30.5" transform="rotate(-90 164.6 30.5)">B7</text>
<text x="167.1" y="30.5" transform="rotate(-90 167.1 30.5)">A6</text>
<text x="169.7" y="30.5" transform="rotate(-90 169.7 30.5)">A7</text>
<text x="172.2" y="30.5" transform="rotate(-90 172.2 30.5)">B6</text>
<text x="174.7" y="30.5" transform="rotate(-90 174.7 30.5)">A8</text>
<text x="177.3" y="30.5" transform="rotate(-90 177.3 30.5)">B5</text>
<text x="179.8" y="33.2" transform="rotate(-90 179.8 33.2)">B4A9</text>
<text x="182.4" y="34.5" transform="rotate(-90 182.4 34.5)">B1A12</text>
<text x="241.1" y="31">7</text>
<text x="241.1" y="33.5">6</text>
<text x="244.3" y="32.3">MISO</text>
<text x="244.3" y="34.8">MOSI_5V</text>
<text x="65.7" y="37.6">1</text>
<text x="65.7" y="40.1">2</text>
<text x="68" y="38.8">GND</text>
<text x="68" y="41.4">3V3</text>
<text x="76.2" y="41.2" transform="rotate(-90 76.2 41.2)">GND</text>
<text x="78.7" y="41.2" transform="rotate(-90 78.7 41.2)">GND</text>
<text x="81.3" y="41.2" transform="rotate(-90 81.3 41.2)">GND</text>
<text x="83.8" y="41.2" transform="rotate(-90 83.8 41.2)">GND</text>
<text x="86.4" y="41.2" transform="rotate(-90 86.4 41.2)">GND</text>
<text x="88.9" y="41.2" transform="rotate(-90 88.9 41.2)">GND</text>
<text x="91.4" y="41.2" transform="rotate(-90 91.4 41.2)">GND</text>
<text x="94" y="41.2" transform="rotate(-90 94 41.2)">GND</text>
<text x="96.5" y="41.2" transform="rotate(-90 96.5 41.2)">GND</text>
<text x="99.3" y="38.8">GND</text>
<text x="100.6" y="41.4">IO2</text>
<text x="105.3" y="40.1">27</text>
<text x="105.3" y="37.6">28</text>
<text x="241.1" y="36.1">5</text>
<text x="241.1" y="38.6">4</text>
<text x="241.1" y="41.1">3</text>
<text x="244.3" y="37.3">TFTCS_5V</text>
<text x="244.3" y="39.9">RESET_5V</text>
<text x="17.1" y="42.7">1</text>
<text x="28.2" y="42.7">2</text>
<text x="65.7" y="42.7">3</text>
<text x="65.7" y="45.2">4</text>
<text x="65.7" y="47.7">5</text>
<text x="68" y="43.9">EN</text>
<text x="68" y="46.5">IO4</text>
<text x="98.5" y="46.5">TXD0</text>
<text x="100.6" y="43.9">IO3</text>
<text x="105.3" y="47.7">24</text>
<text x="105.3" y="45.2">25</text>
<text x="105.3" y="42.7">26</text>
<text x="241.1" y="43.7">2</text>
<text x="241.1" y="46.2">1</text>
<text x="244.3" y="42.4">TFTDC_5V</text>
<text x="244.3" y="45">SDCS_5V</text>
<text x="244.3" y="47.5">BACKLIGHT</text>
<text x="65.7" y="50.3">6</text>
<text x="65.7" y="52.8">7</text>
<text x="68" y="49">IO5</text>
<text x="68" y="51.5">IO6</text>
<text x="98.3" y="49">RXD0</text>
<text x="99.4" y="51.5">IO15</text>
<text x="105.3" y="52.8">22</text>
<text x="105.3" y="50.3">23</text>
<text x="65.7" y="55.4">8</text>
<text x="65.7" y="57.9">9</text>
<text x="68" y="54.1">IO7</text>
<text x="68" y="56.6">IO0</text>
<text x="68" y="59.2">IO1</text>
<text x="99.4" y="59.2">IO22</text>
<text x="99.4" y="56.6">IO23</text>
<text x="101" y="54.1">NC</text>
<text x="105.3" y="57.9">20</text>
<text x="105.3" y="55.4">21</text>
<text x="118.7" y="56.1">2</text>
<text x="125" y="56.1">1</text>
<text x="64.5" y="60.4">10</text>
<text x="64.5" y="63">11</text>
<text x="64.5" y="65.5">12</text>
<text x="68" y="61.7">IO8</text>
<text x="68" y="64.2">IO10</text>
<text x="99.4" y="64.2">IO20</text>
<text x="99.4" y="61.7">IO21</text>
<text x="105.3" y="65.5">17</text>
<text x="105.3" y="63">18</text>
<text x="105.3" y="60.4">19</text>
<text x="118.7" y="61.2">4</text>
<text x="125" y="61.2">3</text>
<text x="64.5" y="68.1">13</text>
<text x="64.5" y="70.6">14</text>
<text x="68" y="66.8">IO11</text>
<text x="68" y="69.3">IO12</text>
<text x="68" y="71.9">IO13</text>
<text x="99.4" y="69.3">IO18</text>
<text x="99.4" y="66.8">IO19</text>
<text x="100.6" y="71.9">IO9</text>
<text x="105.3" y="70.6">15</text>
<text x="105.3" y="68.1">16</text>
<text x="118.7" y="67.6">2</text>
<text x="125" y="67.6">1</text>
<text x="118.7" y="72.6">4</text>
<text x="125" y="72.6">3</text>
<text x="118.7" y="79">2</text>
<text x="125" y="79">1</text>
<text x="240.8" y="79.6" transform="rotate(-90 240.8 79.6)">4</text>
<text x="243.3" y="79.6" transform="rotate(-90 243.3 79.6)">3</text>
<text x="245.9" y="79.6" transform="rotate(-90 245.9 79.6)">2</text>
<text x="248.4" y="79.6" transform="rotate(-90 248.4 79.6)">1</text>
<text x="118.7" y="84.1">4</text>
<text x="125" y="84.1">3</text>
<text x="242" y="85.1" transform="rotate(-90 242 85.1)">VSS</text>
<text x="244.6" y="87" transform="rotate(-90 244.6 87)">DOUT</text>
<text x="247.1" y="85.4" transform="rotate(-90 247.1 85.4)">VDD</text>
<text x="249.7" y="84.5" transform="rotate(-90 249.7 84.5)">DIN</text>
<text x="241" y="115">1</text>
<text x="241" y="117.6">2</text>
<text x="243.3" y="116.3">DNC</text>
<text x="243.3" y="118.9">DNC</text>
<text x="250.3" y="118.9">VDDH</text>
<text x="251.7" y="116.3">GND</text>
<text x="257.7" y="117.6">19</text>
<text x="257.7" y="115">20</text>
<text x="65.5" y="122.7" transform="rotate(-90 65.5 122.7)">1</text>
<text x="241" y="120.1">3</text>
<text x="241" y="122.7">4</text>
<text x="241" y="125.2">5</text>
<text x="243.3" y="121.4">DNC</text>
<text x="243.3" y="123.9">DNC</text>
<text x="251.8" y="123.9">DNC</text>
<text x="251.8" y="121.4">DNC</text>
<text x="257.7" y="125.2">16</text>
<text x="257.7" y="122.7">17</text>
<text x="257.7" y="120.1">18</text>
<text x="57.5" y="131.1">2</text>
<text x="66.5" y="127.2" transform="rotate(-90 66.5 127.2)">IN</text>
<text x="241" y="127.7">6</text>
<text x="241" y="130.3">7</text>
<text x="243.3" y="126.5">DNC</text>
<text x="243.3" y="129">GND</text>
<text x="243.3" y="131.6">VDD</text>
<text x="251.8" y="131.6">DNC</text>
<text x="251.8" y="129">DNC</text>
<text x="251.8" y="126.5">DNC</text>
<text x="257.7" y="130.3">14</text>
<text x="257.7" y="127.7">15</text>
<text x="57.5" y="133.6">4</text>
<text x="96.2" y="136.6">2</text>
<text x="96.2" y="134.1">1</text>
<text x="98.5" y="137.9">GND</text>
<text x="98.5" y="135.4">Power</text>
<text x="112.8" y="135.4">Output</text>
<text x="114.5" y="137.9">GND</text>
<text x="120.5" y="134.1">4</text>
<text x="120.5" y="136.6">3</text>
<text x="157" y="134.1">4</text>
<text x="164.1" y="132.1" transform="rotate(-90 164.1 132.1)">5</text>
<text x="171.4" y="136.6">1</text>
<text x="239.7" y="137.9">10</text>
<text x="241" y="132.8">8</text>
<text x="241" y="135.4">9</text>
<text x="243.3" y="134.1">DNC</text>
<text x="243.3" y="136.6">SCL</text>
<text x="251.8" y="136.6">DNC</text>
<text x="251.8" y="134.1">DNC</text>
<text x="257.7" y="137.9">11</text>
<text x="257.7" y="135.4">12</text>
<text x="257.7" y="132.8">13</text>
<text x="65.5" y="142.2" transform="rotate(-90 65.5 142.2)">3</text>
<text x="66.5" y="138.7" transform="rotate(-90 66.5 138.7)">OUT</text>
<text x="157" y="139.2">3</text>
<text x="164.1" y="144" transform="rotate(-90 164.1 144)">2</text>
<text x="243.3" y="139.2">SDA</text>
<text x="249.2" y="143.7" transform="rotate(-90 249.2 143.7)">21</text>
<text x="250.2" y="140.7" transform="rotate(-90 250.2 140.7)">GND</text>
<text x="251.8" y="139.2">DNC</text>
<text x="54.3" y="172.2">1</text>
<text x="56.6" y="173.5">SDA</text>
<text x="62.9" y="173.5">VSS</text>
<text x="64.4" y="170.9">EP</text>
<text x="68.5" y="169.7">5</text>
<text x="68.5" y="172.2">4</text>
<text x="54.3" y="174.7">2</text>
<text x="56.6" y="176">SCL</text>
<text x="62.7" y="176">VDD</text>
<text x="68.5" y="174.7">3</text>
<text x="54.3" y="184.9">4</text>
<text x="62.5" y="182.1" transform="rotate(-90 62.5 182.1)">7</text>
<text x="63.5" y="185.6" transform="rotate(-90 63.5 185.6)">EP</text>
<text x="71" y="184.9">3</text>
<text x="54.3" y="190">6</text>
<text x="54.3" y="187.4">5</text>
<text x="56.6" y="191.2">SDA</text>
<text x="56.6" y="188.7">INT</text>
<text x="56.6" y="186.2">SCL</text>
<text x="63.6" y="188.7">ADDR</text>
<text x="65" y="186.2">GND</text>
<text x="65.2" y="191.2">VDD</text>
<text x="71" y="187.4">2</text>
<text x="71" y="190">1</text>
<text x="17" y="195.3" transform="rotate(-90 17 195.3)">I2C Pullups</text>
</g>
<g font-size="2.2" fill="#00f">
<text x="76" y="14.5">BOOT</text>
<text x="87.4" y="18.3">HX-3x6x2.5-X SMD tact Switch</text>
<text x="16.3" y="28.4">10uF</text>
<text x="27.7" y="28.4">10uF</text>
<text x="39.1" y="28.4">1uF</text>
<text x="49.3" y="28.4">100nF</text>
<text x="212.4" y="29.7">SCLK</text>
<text x="191" y="32.1" transform="rotate(-90 191 32.1)">TYPE-C-31-M-12</text>
<text x="212.5" y="32.3">MISO</text>
<text x="212.5" y="34.8">MOSI</text>
<text x="40.4" y="39.9">1uF</text>
<text x="57.7" y="41.7" transform="rotate(-90 57.7 41.7)">5.1k</text>
<text x="121.7" y="41.1">MISO</text>
<text x="209.8" y="37.3">TFT_CS</text>
<text x="42.1" y="46.2">TFT_CS</text>
<text x="121.7" y="46.2">TX</text>
<text x="121.7" y="43.7">SDCS</text>
<text x="135.1" y="45.5" transform="rotate(-90 135.1 45.5)">10K R25</text>
<text x="205.6" y="47.5">BACKLIGHT</text>
<text x="209.7" y="42.4">TFT_DC</text>
<text x="212" y="45">SDCS</text>
<text x="10.7" y="49.3" transform="rotate(-90 10.7 49.3)">HX-3x6x2.5-X SMD tact Switch</text>
<text x="42" y="48.8">TFT_DC</text>
<text x="44.7" y="51.3">SCLK</text>
<text x="44.9" y="53.8">MOSI</text>
<text x="121.7" y="48.8">RX</text>
<text x="158" y="49.3" transform="rotate(-90 158 49.3)">5.1K</text>
<text x="180.8" y="49.3" transform="rotate(-90 180.8 49.3)">5.1K</text>
<text x="37.9" y="58.9">BACKLIGHT</text>
<text x="46.5" y="56.4">MIC</text>
<text x="146.6" y="56.9" transform="rotate(-90 146.6 56.9)">RLSD52A051UC</text>
<text x="192.3" y="56.9" transform="rotate(-90 192.3 56.9)">RLSD52A051UC</text>
<text x="44.9" y="61.5">STAT</text>
<text x="46" y="64">SDA</text>
<text x="202.6" y="64">TX</text>
<text x="217.6" y="64">RX</text>
<text x="252" y="64.5" transform="rotate(-90 252 64.5)">STAT</text>
<text x="257.4" y="64">3V3</text>
<text x="273.1" y="64">VBUS</text>
<text x="15.6" y="69.1">DN</text>
<text x="15.7" y="71.6">DP</text>
<text x="39.1" y="66.5">27</text>
<text x="46.2" y="66.5">SCL</text>
<text x="213.1" y="71.6">1K</text>
<text x="228.3" y="71.6">1K</text>
<text x="269" y="71.6">330</text>
<text x="286.8" y="71.6">470</text>
<text x="39.1" y="74.2">27</text>
<text x="79.8" y="75.4">ESP32-C6-WROOM-1-N8</text>
<text x="152.9" y="77.5" transform="rotate(-90 152.9 77.5)">RLSD52A051UC</text>
<text x="185.9" y="77.2" transform="rotate(-90 185.9 77.2)">RLSD52A051UC</text>
<text x="86.2" y="85.6">BOOT</text>
<text x="165.6" y="88" transform="rotate(-90 165.6 88)">DN</text>
<text x="173.2" y="87.9" transform="rotate(-90 173.2 87.9)">DP</text>
<text x="237.2" y="94.5">WS2812B-4020</text>
<text x="164.8" y="108.5">100pF</text>
<text x="164.8" y="117.3">100K</text>
<text x="129.3" y="122.4">100K</text>
<text x="142" y="122.4">100K</text>
<text x="200.4" y="123.7">100nF</text>
<text x="272.8" y="125">100nF</text>
<text x="286.8" y="125">10uF</text>
<text x="15" y="133.9">470nF</text>
<text x="144.5" y="137.7">1K</text>
<text x="185.2" y="135.1">100</text>
<text x="205.5" y="137.7">MIC</text>
<text x="217.7" y="136.4">SCL</text>
<text x="29" y="138.9">47uF</text>
<text x="40.4" y="138.9">100nF</text>
<text x="87.4" y="141.5">100nF</text>
<text x="97.5" y="141.5">S15OT421-001</text>
<text x="128" y="138.9">10uF</text>
<text x="167.4" y="140.2">MCP6001T-E/OT</text>
<text x="217.4" y="138.9">SDA</text>
<text x="71.6" y="146.7" transform="rotate(-90 71.6 146.7)">AP7361C-33E-13</text>
<text x="152.1" y="149.1">10uF</text>
<text x="195.3" y="144">100nF</text>
<text x="16.8" y="173.2">SDA</text>
<text x="17" y="175.8">SCL</text>
<text x="55.6" y="179.6">SHT41-AD1F-R2</text>
<text x="25.1" y="184.7">10K</text>
<text x="91.2" y="182.1">100nF</text>
<text x="103.9" y="182.1">100nF</text>
<text x="39.1" y="187.2">OPT_INT</text>
<text x="25.1" y="193.5">10K</text>
<text x="55.6" y="197.4">OPT3001IDNPRQ1</text>
</g>
<g font-size="2.2" fill="#a00000">
<text x="243.6" y="18.3">U4</text>
<text x="243.6" y="51.3">Adafruit 2.0&quot; 320x240 Color IPS TFT Display</text>
<text x="62.9" y="134" transform="rotate(-90 62.9 134)">GND</text>
</g>
<g font-size="1.5" fill="#000080">
<text x="30.2" y="136.6">C15</text>
<text x="40.4" y="136.6">C14</text>
</g>
</svg>
